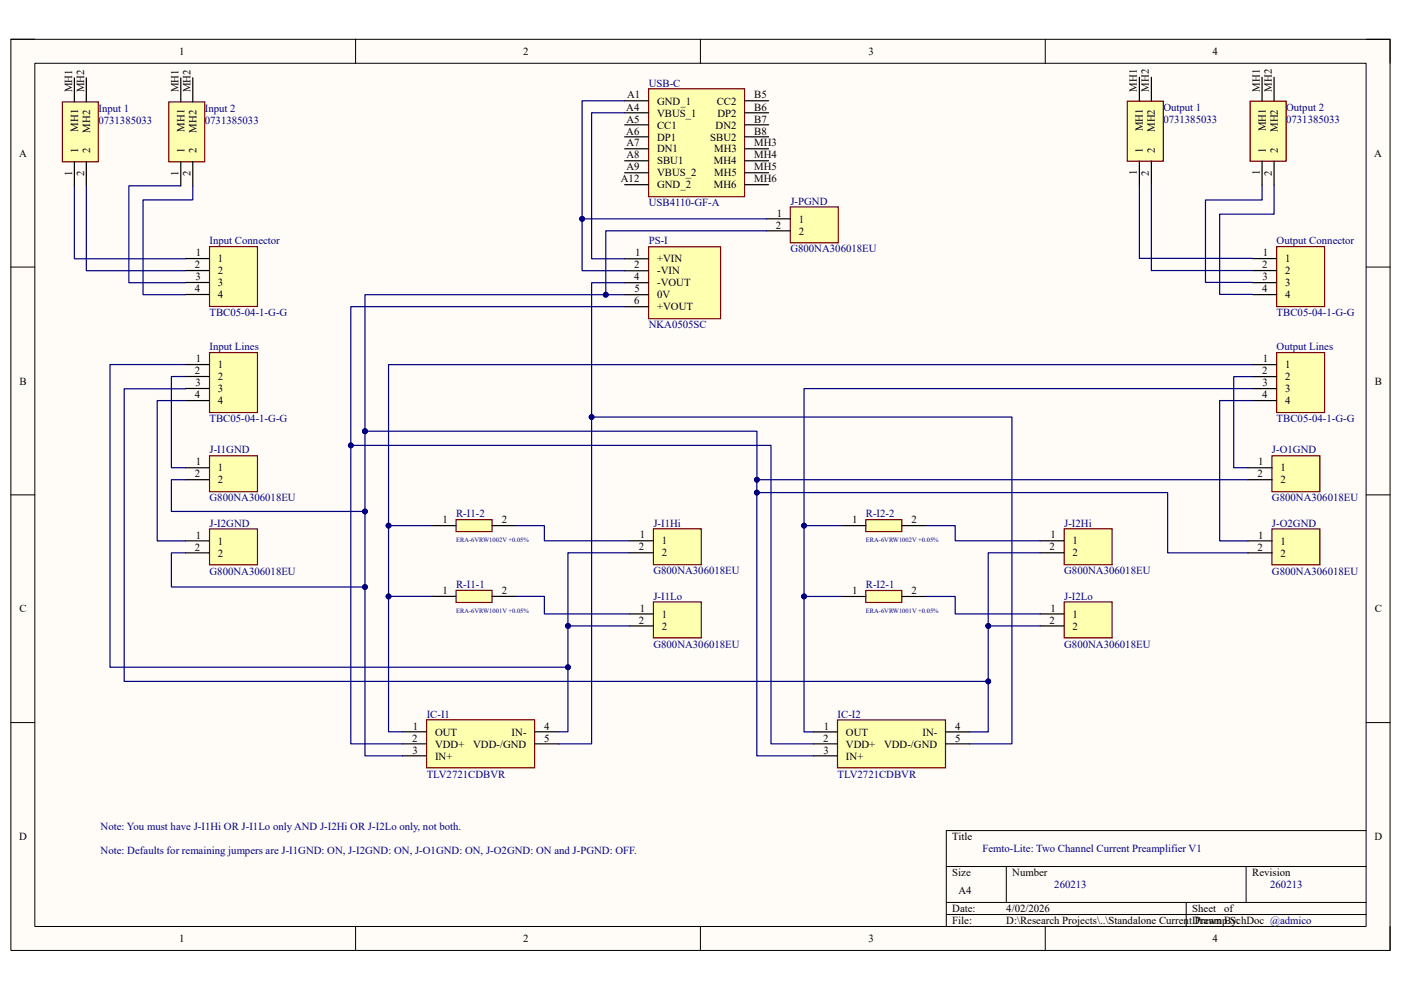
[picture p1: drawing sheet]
<svg xmlns="http://www.w3.org/2000/svg" width="297mm" height="210mm" viewBox="0 0 297 210" stroke-linecap="round" stroke-linejoin="round" font-family="sans-serif">
<path d="M2.3 8.3h292.4v193.3h-292.4z" fill="#fffcf8"/>
<path d="M2.3 8.3h292.4v193.3h-292.4z" fill="none" stroke="#000" stroke-width=".21"/>
<path d="M7.4 13.4h282.2v183.1h-282.2z" fill="#fffcf8"/>
<g fill="none" stroke="#000" stroke-width=".21">
<path d="M2.3 8.3h5.1M7.4 13.4h282.2v183.1h-282.2zM75.4 8.3v5.1M148.5 8.3v5.1M221.6 8.3v5.1M289.6 8.3h5.1v5.1M2.3 56.6h5.1M289.6 56.6h5.1M2.3 105h5.1M289.6 105h5.1M2.3 153.3h5.1M289.6 153.3h5.1"/>
<path d="M289.6 176.2h-89v20.3M75.4 196.5v5.1M148.5 196.5v5.1M200.6 183.8h89M200.6 191.4h89M200.6 194h89M213.4 183.8v7.6M221.6 196.5v5.1M251.5 191.4v5.1M264.2 183.8v7.6M294.7 196.5v5.1"/>
</g>
<path d="M44.4 52.3h10.2v12.7h-10.2z" fill="#ffffb0"/>
<path d="M44.4 52.3h10.2v12.7h-10.2z" fill="none" stroke="#800000" stroke-width=".25"/>
<path d="M39.3 54.8h5.1M39.3 57.4h5.1M39.3 59.9h5.1M39.3 62.5h5.1" fill="none" stroke="#000" stroke-width=".25"/>
<path d="M137.5 52.3h15.3v15.3h-15.3z" fill="#ffffb0"/>
<path d="M137.5 52.3h15.3v15.3h-15.3z" fill="none" stroke="#800000" stroke-width=".25"/>
<path d="M132.4 54.9h5.1M132.4 57.4h5.1M132.4 60h5.1M132.4 62.5h5.1M132.4 65h5.1" fill="none" stroke="#000" stroke-width=".25"/>
<path d="M90.4 152.7h22.9v10.2h-22.9z" fill="#ffffb0"/>
<path d="M90.4 152.7h22.9v10.2h-22.9z" fill="none" stroke="#800000" stroke-width=".25"/>
<path d="M85.4 155.2h5M85.4 157.8h5M113.3 155.2h5.1M113.3 157.8h5.1M85.4 160.3h5" fill="none" stroke="#000" stroke-width=".25"/>
<path d="M177.6 152.7h22.9v10.2h-22.9z" fill="#ffffb0"/>
<path d="M177.6 152.7h22.9v10.2h-22.9z" fill="none" stroke="#800000" stroke-width=".25"/>
<path d="M172.5 155.2h5.1M172.5 157.8h5.1M200.5 155.2h5M200.5 157.8h5M172.5 160.3h5.1" fill="none" stroke="#000" stroke-width=".25"/>
<path d="M96.7 125.2h7.6v2.6h-7.6z" fill="#ffffb0"/>
<path d="M96.7 125.2h7.6v2.6h-7.6z" fill="none" stroke="#800000" stroke-width=".25"/>
<path d="M91.6 126.5h5.1M104.3 126.5h5.1" fill="none" stroke="#000" stroke-width=".25"/>
<path d="M96.7 110.2h7.6v2.6h-7.6z" fill="#ffffb0"/>
<path d="M96.7 110.2h7.6v2.6h-7.6z" fill="none" stroke="#800000" stroke-width=".25"/>
<path d="M91.6 111.5h5.1M104.3 111.5h5.1" fill="none" stroke="#000" stroke-width=".25"/>
<path d="M183.6 125.2h7.6v2.6h-7.6z" fill="#ffffb0"/>
<path d="M183.6 125.2h7.6v2.6h-7.6z" fill="none" stroke="#800000" stroke-width=".25"/>
<path d="M178.5 126.5h5.1M191.2 126.5h5.1" fill="none" stroke="#000" stroke-width=".25"/>
<path d="M183.6 110.2h7.6v2.6h-7.6z" fill="#ffffb0"/>
<path d="M183.6 110.2h7.6v2.6h-7.6z" fill="none" stroke="#800000" stroke-width=".25"/>
<path d="M178.5 111.5h5.1M191.2 111.5h5.1" fill="none" stroke="#000" stroke-width=".25"/>
<path d="M167.6 43.9h10.1v7.6h-10.1z" fill="#ffffb0"/>
<path d="M167.6 43.9h10.1v7.6h-10.1z" fill="none" stroke="#800000" stroke-width=".25"/>
<path d="M162.5 46.4h5.1M162.5 49h5.1" fill="none" stroke="#000" stroke-width=".25"/>
<path d="M44.4 112.2h10.2v7.6h-10.2z" fill="#ffffb0"/>
<path d="M44.4 112.2h10.2v7.6h-10.2z" fill="none" stroke="#800000" stroke-width=".25"/>
<path d="M39.3 114.7h5.1M39.3 117.3h5.1" fill="none" stroke="#000" stroke-width=".25"/>
<path d="M44.4 96.7h10.2v7.6h-10.2z" fill="#ffffb0"/>
<path d="M44.4 96.7h10.2v7.6h-10.2z" fill="none" stroke="#800000" stroke-width=".25"/>
<path d="M39.3 99.2h5.1M39.3 101.7h5.1" fill="none" stroke="#000" stroke-width=".25"/>
<path d="M44.4 74.8h10.2v12.7h-10.2z" fill="#ffffb0"/>
<path d="M44.4 74.8h10.2v12.7h-10.2z" fill="none" stroke="#800000" stroke-width=".25"/>
<path d="M39.3 77.3h5.1M39.3 79.9h5.1M39.3 82.4h5.1M39.3 85h5.1" fill="none" stroke="#000" stroke-width=".25"/>
<path d="M270.7 52.3h10.1v12.7h-10.1z" fill="#ffffb0"/>
<path d="M270.7 52.3h10.1v12.7h-10.1z" fill="none" stroke="#800000" stroke-width=".25"/>
<path d="M265.6 54.8h5.1M265.6 57.4h5.1M265.6 59.9h5.1M265.6 62.5h5.1" fill="none" stroke="#000" stroke-width=".25"/>
<path d="M270.7 74.8h10.1v12.7h-10.1z" fill="#ffffb0"/>
<path d="M270.7 74.8h10.1v12.7h-10.1z" fill="none" stroke="#800000" stroke-width=".25"/>
<path d="M265.6 77.3h5.1M265.6 79.9h5.1M265.6 82.4h5.1M265.6 85h5.1" fill="none" stroke="#000" stroke-width=".25"/>
<path d="M137.5 18.8h20.4v22.9h-20.4z" fill="#ffffb0"/>
<path d="M137.5 18.8h20.4v22.9h-20.4z" fill="none" stroke="#800000" stroke-width=".25"/>
<g fill="none" stroke="#000" stroke-width=".25">
<path d="M132.4 21.4h5.1M132.4 23.9h5.1M132.4 26.5h5.1M132.4 29h5.1M132.4 31.6h5.1M132.4 34.1h5.1M132.4 36.6h5.1M132.4 39.2h5.1M157.9 21.4h5.1M157.9 23.9h5.1M157.9 26.5h5.1M157.9 29h5.1"/>
<path d="M157.9 31.6h5.1M157.9 34.1h5.1M157.9 36.6h5.1M157.9 39.2h5.1"/>
</g>
<path d="M13.2 21.6h7.6v12.7h-7.6z" fill="#ffffb0"/>
<path d="M13.2 21.6h7.6v12.7h-7.6z" fill="none" stroke="#800000" stroke-width=".26"/>
<path d="M15.8 16.5v5.1M18.3 16.5v5.1M15.8 34.3v5.1M18.3 34.3v5.1" fill="none" stroke="#000" stroke-width=".26"/>
<path d="M35.8 21.6h7.6v12.7h-7.6z" fill="#ffffb0"/>
<path d="M35.8 21.6h7.6v12.7h-7.6z" fill="none" stroke="#800000" stroke-width=".25"/>
<path d="M38.3 16.5v5.1M40.9 16.5v5.1M38.3 34.3v5.1M40.9 34.3v5.1" fill="none" stroke="#000" stroke-width=".26"/>
<path d="M239 21.5h7.7v12.7h-7.7z" fill="#ffffb0"/>
<path d="M239 21.5h7.7v12.7h-7.7z" fill="none" stroke="#800000" stroke-width=".25"/>
<path d="M241.6 16.4v5.1M244.1 16.4v5.1M241.6 34.2v5.1M244.1 34.2v5.1" fill="none" stroke="#000" stroke-width=".25"/>
<path d="M265 21.5h7.7v12.7h-7.7z" fill="#ffffb0"/>
<path d="M265 21.5h7.7v12.7h-7.7z" fill="none" stroke="#800000" stroke-width=".25"/>
<path d="M267.6 16.4v5.1M270.1 16.4v5.1M267.6 34.2v5.1M270.1 34.2v5.1" fill="none" stroke="#000" stroke-width=".25"/>
<path d="M269.7 96.7h10.1v7.6h-10.1z" fill="#ffffb0"/>
<path d="M269.7 96.7h10.1v7.6h-10.1z" fill="none" stroke="#800000" stroke-width=".25"/>
<path d="M264.6 99.2h5.1M264.6 101.7h5.1" fill="none" stroke="#000" stroke-width=".25"/>
<path d="M269.7 112.2h10.1v7.6h-10.1z" fill="#ffffb0"/>
<path d="M269.7 112.2h10.1v7.6h-10.1z" fill="none" stroke="#800000" stroke-width=".25"/>
<path d="M264.6 114.7h5.1M264.6 117.3h5.1" fill="none" stroke="#000" stroke-width=".25"/>
<path d="M138.5 127.7h10.2v7.6h-10.2z" fill="#ffffb0"/>
<path d="M138.5 127.7h10.2v7.6h-10.2z" fill="none" stroke="#800000" stroke-width=".25"/>
<path d="M133.4 130.2h5.1M133.4 132.8h5.1" fill="none" stroke="#000" stroke-width=".25"/>
<path d="M138.5 112.2h10.2v7.6h-10.2z" fill="#ffffb0"/>
<path d="M138.5 112.2h10.2v7.6h-10.2z" fill="none" stroke="#800000" stroke-width=".25"/>
<path d="M133.4 114.7h5.1M133.4 117.2h5.1" fill="none" stroke="#000" stroke-width=".25"/>
<path d="M225.6 127.7h10.2v7.6h-10.2z" fill="#ffffb0"/>
<path d="M225.6 127.7h10.2v7.6h-10.2z" fill="none" stroke="#800000" stroke-width=".25"/>
<path d="M220.5 130.2h5.1M220.5 132.8h5.1" fill="none" stroke="#000" stroke-width=".25"/>
<path d="M225.6 112.2h10.2v7.6h-10.2z" fill="#ffffb0"/>
<path d="M225.6 112.2h10.2v7.6h-10.2z" fill="none" stroke="#800000" stroke-width=".25"/>
<path d="M220.5 114.7h5.1M220.5 117.2h5.1" fill="none" stroke="#000" stroke-width=".25"/>
<path d="M132.4 21.4h-9v36h9" fill="none" stroke="#000080" stroke-width=".25"/>
<circle cx="123.4" cy="46.4" r=".51" fill="#000080"/>
<circle cx="123.4" cy="46.4" r=".51" fill="none" stroke="#000080" stroke-width=".21"/>
<path d="M15.8 39.4v15.5h23.5M18.3 39.4v18h21M38.3 39.4h-11v20.6h12M40.9 39.4v3h-10.6v20.1h9M132.4 23.9h-7v31h7M241.6 39.3v15.5h24M267.6 39.3v3.1h-12v17.5h10M270.1 39.3v6.1h-11.5v17h7M132.4 65h-58v92.8h11" fill="none" stroke="#000080" stroke-width=".25"/>
<circle cx="74.4" cy="94.5" r=".51" fill="#000080"/>
<circle cx="74.4" cy="94.5" r=".51" fill="none" stroke="#000080" stroke-width=".21"/>
<path d="M74.4 94.5h89.1v63.3h9" fill="none" stroke="#000080" stroke-width=".25"/>
<circle cx="74.4" cy="94.5" r=".51" fill="#000080"/>
<circle cx="74.4" cy="94.5" r=".51" fill="none" stroke="#000080" stroke-width=".21"/>
<path d="M132.4 60h-7v97.8h-7" fill="none" stroke="#000080" stroke-width=".25"/>
<circle cx="125.4" cy="88.5" r=".51" fill="#000080"/>
<circle cx="125.4" cy="88.5" r=".51" fill="none" stroke="#000080" stroke-width=".21"/>
<path d="M125.4 88.5h89.1v69.3h-9" fill="none" stroke="#000080" stroke-width=".25"/>
<circle cx="125.4" cy="88.5" r=".51" fill="#000080"/>
<circle cx="125.4" cy="88.5" r=".51" fill="none" stroke="#000080" stroke-width=".21"/>
<path d="M77.4 91.5v68.8h8" fill="none" stroke="#000080" stroke-width=".25"/>
<circle cx="77.4" cy="124.5" r=".51" fill="#000080"/>
<circle cx="77.4" cy="124.5" r=".51" fill="none" stroke="#000080" stroke-width=".21"/>
<circle cx="77.4" cy="108.5" r=".51" fill="#000080"/>
<circle cx="77.4" cy="108.5" r=".51" fill="none" stroke="#000080" stroke-width=".21"/>
<circle cx="77.4" cy="91.5" r=".51" fill="#000080"/>
<circle cx="77.4" cy="91.5" r=".51" fill="none" stroke="#000080" stroke-width=".21"/>
<path d="M132.4 62.5h-55v29" fill="none" stroke="#000080" stroke-width=".25"/>
<circle cx="128.4" cy="62.5" r=".51" fill="#000080"/>
<circle cx="128.4" cy="62.5" r=".51" fill="none" stroke="#000080" stroke-width=".21"/>
<circle cx="77.4" cy="91.5" r=".51" fill="#000080"/>
<circle cx="77.4" cy="91.5" r=".51" fill="none" stroke="#000080" stroke-width=".21"/>
<path d="M123.4 46.4h39.1" fill="none" stroke="#000080" stroke-width=".25"/>
<circle cx="123.4" cy="46.4" r=".51" fill="#000080"/>
<circle cx="123.4" cy="46.4" r=".51" fill="none" stroke="#000080" stroke-width=".21"/>
<path d="M162.5 49h-34.1v13.5" fill="none" stroke="#000080" stroke-width=".25"/>
<circle cx="128.4" cy="62.5" r=".51" fill="#000080"/>
<circle cx="128.4" cy="62.5" r=".51" fill="none" stroke="#000080" stroke-width=".21"/>
<path d="M39.3 79.9h-3v19.3h3M39.3 85h-6v29.7h6M39.3 101.7h-3v6.8h41.1" fill="none" stroke="#000080" stroke-width=".25"/>
<circle cx="77.4" cy="108.5" r=".51" fill="#000080"/>
<circle cx="77.4" cy="108.5" r=".51" fill="none" stroke="#000080" stroke-width=".21"/>
<path d="M39.3 117.3h-3v7.2h41.1" fill="none" stroke="#000080" stroke-width=".25"/>
<circle cx="77.4" cy="124.5" r=".51" fill="#000080"/>
<circle cx="77.4" cy="124.5" r=".51" fill="none" stroke="#000080" stroke-width=".21"/>
<path d="M39.3 77.3h-16v64.2h97.1v13.7h-2" fill="none" stroke="#000080" stroke-width=".25"/>
<circle cx="120.4" cy="141.5" r=".51" fill="#000080"/>
<circle cx="120.4" cy="141.5" r=".51" fill="none" stroke="#000080" stroke-width=".21"/>
<path d="M39.3 82.5h-13v62h183.2v10.7h-4" fill="none" stroke="#000080" stroke-width=".25"/>
<circle cx="209.5" cy="144.5" r=".51" fill="#000080"/>
<circle cx="209.5" cy="144.5" r=".51" fill="none" stroke="#000080" stroke-width=".21"/>
<path d="M133.4 132.8h-13v8.7" fill="none" stroke="#000080" stroke-width=".25"/>
<circle cx="120.4" cy="141.5" r=".51" fill="#000080"/>
<circle cx="120.4" cy="141.5" r=".51" fill="none" stroke="#000080" stroke-width=".21"/>
<circle cx="120.4" cy="132.8" r=".51" fill="#000080"/>
<circle cx="120.4" cy="132.8" r=".51" fill="none" stroke="#000080" stroke-width=".21"/>
<path d="M133.4 117.2h-13v15.6" fill="none" stroke="#000080" stroke-width=".25"/>
<circle cx="120.4" cy="132.8" r=".51" fill="#000080"/>
<circle cx="120.4" cy="132.8" r=".51" fill="none" stroke="#000080" stroke-width=".21"/>
<path d="M91.6 111.5h-9.2v43.7h3M109.4 111.5h6v3.2h18M109.4 126.5h6v3.7h18" fill="none" stroke="#000080" stroke-width=".25"/>
<circle cx="82.4" cy="111.5" r=".51" fill="#000080"/>
<circle cx="82.4" cy="111.5" r=".51" fill="none" stroke="#000080" stroke-width=".21"/>
<circle cx="82.4" cy="126.5" r=".51" fill="#000080"/>
<circle cx="82.4" cy="126.5" r=".51" fill="none" stroke="#000080" stroke-width=".21"/>
<path d="M82.4 126.5h9.2" fill="none" stroke="#000080" stroke-width=".25"/>
<circle cx="82.4" cy="126.5" r=".51" fill="#000080"/>
<circle cx="82.4" cy="126.5" r=".51" fill="none" stroke="#000080" stroke-width=".21"/>
<path d="M265.6 77.3h-183.2v34.2" fill="none" stroke="#000080" stroke-width=".25"/>
<circle cx="82.4" cy="111.5" r=".51" fill="#000080"/>
<circle cx="82.4" cy="111.5" r=".51" fill="none" stroke="#000080" stroke-width=".21"/>
<path d="M220.5 132.8h-11v11.7" fill="none" stroke="#000080" stroke-width=".25"/>
<circle cx="209.5" cy="144.5" r=".51" fill="#000080"/>
<circle cx="209.5" cy="144.5" r=".51" fill="none" stroke="#000080" stroke-width=".21"/>
<circle cx="209.5" cy="132.8" r=".51" fill="#000080"/>
<circle cx="209.5" cy="132.8" r=".51" fill="none" stroke="#000080" stroke-width=".21"/>
<path d="M220.5 117.2h-11v15.6" fill="none" stroke="#000080" stroke-width=".25"/>
<circle cx="209.5" cy="132.8" r=".51" fill="#000080"/>
<circle cx="209.5" cy="132.8" r=".51" fill="none" stroke="#000080" stroke-width=".21"/>
<path d="M196.3 111.5h6.2v3.2h18M178.5 126.5h-8v28.7h2M196.3 126.5h6.2v3.7h18" fill="none" stroke="#000080" stroke-width=".25"/>
<circle cx="170.5" cy="126.5" r=".52" fill="#000080"/>
<circle cx="170.5" cy="126.5" r=".52" fill="none" stroke="#000080" stroke-width=".21"/>
<path d="M178.5 111.5h-8v15" fill="none" stroke="#000080" stroke-width=".25"/>
<circle cx="170.5" cy="111.5" r=".51" fill="#000080"/>
<circle cx="170.5" cy="111.5" r=".51" fill="none" stroke="#000080" stroke-width=".21"/>
<circle cx="170.5" cy="126.5" r=".52" fill="#000080"/>
<circle cx="170.5" cy="126.5" r=".52" fill="none" stroke="#000080" stroke-width=".21"/>
<path d="M265.6 82.4h-95.1v29.1" fill="none" stroke="#000080" stroke-width=".25"/>
<circle cx="170.5" cy="111.5" r=".51" fill="#000080"/>
<circle cx="170.5" cy="111.5" r=".51" fill="none" stroke="#000080" stroke-width=".21"/>
<path d="M265.6 79.9h-4v19.3h3M265.6 85h-7v29.7h6M160.5 104.5h87.1v12.8h17" fill="none" stroke="#000080" stroke-width=".25"/>
<circle cx="160.5" cy="104.5" r=".51" fill="#000080"/>
<circle cx="160.5" cy="104.5" r=".51" fill="none" stroke="#000080" stroke-width=".21"/>
<path d="M160.5 101.7v58.6h12" fill="none" stroke="#000080" stroke-width=".25"/>
<circle cx="160.5" cy="101.7" r=".51" fill="#000080"/>
<circle cx="160.5" cy="101.7" r=".51" fill="none" stroke="#000080" stroke-width=".21"/>
<circle cx="160.5" cy="104.5" r=".51" fill="#000080"/>
<circle cx="160.5" cy="104.5" r=".51" fill="none" stroke="#000080" stroke-width=".21"/>
<path d="M77.4 91.5h83.1v10.2h104.1" fill="none" stroke="#000080" stroke-width=".25"/>
<circle cx="77.4" cy="91.5" r=".51" fill="#000080"/>
<circle cx="77.4" cy="91.5" r=".51" fill="none" stroke="#000080" stroke-width=".21"/>
<circle cx="160.5" cy="101.7" r=".51" fill="#000080"/>
<circle cx="160.5" cy="101.7" r=".51" fill="none" stroke="#000080" stroke-width=".21"/>
<path d="M244.1 39.3v18.1h21.5" fill="none" stroke="#000080" stroke-width=".25"/>
<g font-size="2.3">
<text x="38" y="11.7">1</text>
<text x="110.9" y="11.7">2</text>
<text x="184.1" y="11.7">3</text>
<text x="257.1" y="11.7">4</text>
<text x="15.3" y="19.6" transform="rotate(-90 15.3 19.6)">MH1</text>
<text x="17.8" y="19.6" transform="rotate(-90 17.8 19.6)">MH2</text>
<text x="37.8" y="19.6" transform="rotate(-90 37.8 19.6)">MH1</text>
<text x="40.4" y="19.6" transform="rotate(-90 40.4 19.6)">MH2</text>
<text x="132.8" y="23.5">A4</text>
<text x="133" y="20.9">A1</text>
<text x="139.3" y="22.2">GND_1</text>
<text x="152" y="22.2">CC2</text>
<text x="159.9" y="23.5">B6</text>
<text x="159.9" y="20.9">B5</text>
<text x="241.1" y="19.4" transform="rotate(-90 241.1 19.4)">MH1</text>
<text x="243.6" y="19.4" transform="rotate(-90 243.6 19.4)">MH2</text>
<text x="267.1" y="19.4" transform="rotate(-90 267.1 19.4)">MH1</text>
<text x="269.6" y="19.4" transform="rotate(-90 269.6 19.4)">MH2</text>
<text x="16.5" y="28" transform="rotate(-90 16.5 28)">MH1</text>
<text x="19.1" y="28.2" transform="rotate(-90 19.1 28.2)">MH2</text>
<text x="39.1" y="28" transform="rotate(-90 39.1 28)">MH1</text>
<text x="41.7" y="28.2" transform="rotate(-90 41.7 28.2)">MH2</text>
<text x="132.8" y="28.5">A6</text>
<text x="132.8" y="26">A5</text>
<text x="139.3" y="24.7">VBUS_1</text>
<text x="139.3" y="27.3">CC1</text>
<text x="139.3" y="29.8">DP1</text>
<text x="150.6" y="29.8">SBU2</text>
<text x="151.7" y="27.3">DN2</text>
<text x="152.1" y="24.7">DP2</text>
<text x="159.9" y="26">B7</text>
<text x="159.9" y="28.5">B8</text>
<text x="242.3" y="27.8" transform="rotate(-90 242.3 27.8)">MH1</text>
<text x="244.9" y="28" transform="rotate(-90 244.9 28)">MH2</text>
<text x="268.4" y="27.8" transform="rotate(-90 268.4 27.8)">MH1</text>
<text x="270.9" y="28" transform="rotate(-90 270.9 28)">MH2</text>
<text x="4" y="33.3">A</text>
<text x="16.5" y="32.6" transform="rotate(-90 16.5 32.6)">1</text>
<text x="19.1" y="32.6" transform="rotate(-90 19.1 32.6)">2</text>
<text x="39.1" y="32.6" transform="rotate(-90 39.1 32.6)">1</text>
<text x="41.7" y="32.6" transform="rotate(-90 41.7 32.6)">2</text>
<text x="132.8" y="31.1">A7</text>
<text x="132.8" y="33.6">A8</text>
<text x="139.3" y="32.3">DN1</text>
<text x="139.3" y="34.9">SBU1</text>
<text x="151.3" y="34.9">MH4</text>
<text x="151.4" y="32.3">MH3</text>
<text x="159.9" y="33.6">MH4</text>
<text x="159.9" y="31.1">MH3</text>
<text x="242.3" y="32.4" transform="rotate(-90 242.3 32.4)">1</text>
<text x="244.9" y="32.4" transform="rotate(-90 244.9 32.4)">2</text>
<text x="268.4" y="32.4" transform="rotate(-90 268.4 32.4)">1</text>
<text x="270.9" y="32.4" transform="rotate(-90 270.9 32.4)">2</text>
<text x="291.4" y="33.3">A</text>
<text x="15.3" y="37.2" transform="rotate(-90 15.3 37.2)">1</text>
<text x="17.8" y="37.4" transform="rotate(-90 17.8 37.4)">2</text>
<text x="37.8" y="37.2" transform="rotate(-90 37.8 37.2)">1</text>
<text x="40.4" y="37.4" transform="rotate(-90 40.4 37.4)">2</text>
<text x="131.6" y="38.7">A12</text>
<text x="132.8" y="36.2">A9</text>
<text x="139.3" y="37.4">VBUS_2</text>
<text x="139.3" y="40">GND_2</text>
<text x="151.3" y="40">MH6</text>
<text x="151.4" y="37.4">MH5</text>
<text x="159.9" y="38.7">MH6</text>
<text x="159.9" y="36.2">MH5</text>
<text x="241.1" y="37.1" transform="rotate(-90 241.1 37.1)">1</text>
<text x="243.6" y="37.3" transform="rotate(-90 243.6 37.3)">2</text>
<text x="267.1" y="37.1" transform="rotate(-90 267.1 37.1)">1</text>
<text x="269.6" y="37.3" transform="rotate(-90 269.6 37.3)">2</text>
<text x="164.7" y="45.9">1</text>
<text x="169.4" y="47.2">1</text>
<text x="164.5" y="48.5">2</text>
<text x="169.4" y="49.7">2</text>
<text x="41.3" y="56.9">2</text>
<text x="41.4" y="59.4">3</text>
<text x="41.5" y="54.4">1</text>
<text x="46.2" y="55.6">1</text>
<text x="46.2" y="58.2">2</text>
<text x="134.4" y="59.5">4</text>
<text x="134.4" y="56.9">2</text>
<text x="134.6" y="54.4">1</text>
<text x="139.3" y="55.7">+VIN</text>
<text x="139.3" y="58.2">-VIN</text>
<text x="267.6" y="56.9">2</text>
<text x="267.7" y="59.4">3</text>
<text x="267.8" y="54.4">1</text>
<text x="272.5" y="55.6">1</text>
<text x="272.5" y="58.2">2</text>
<text x="41.3" y="62">4</text>
<text x="46.2" y="60.7">3</text>
<text x="46.2" y="63.3">4</text>
<text x="134.4" y="64.6">6</text>
<text x="134.5" y="62">5</text>
<text x="139.3" y="60.7">-VOUT</text>
<text x="139.3" y="63.3">0V</text>
<text x="139.3" y="65.8">+VOUT</text>
<text x="267.6" y="62">4</text>
<text x="272.5" y="60.7">3</text>
<text x="272.5" y="63.3">4</text>
<text x="41.5" y="76.8">1</text>
<text x="267.8" y="76.8">1</text>
<text x="4.1" y="81.6">B</text>
<text x="41.3" y="79.4">2</text>
<text x="41.4" y="81.9">3</text>
<text x="46.2" y="78.1">1</text>
<text x="46.2" y="80.7">2</text>
<text x="46.2" y="83.2">3</text>
<text x="267.6" y="79.4">2</text>
<text x="267.7" y="81.9">3</text>
<text x="272.5" y="78.1">1</text>
<text x="272.5" y="80.7">2</text>
<text x="272.5" y="83.2">3</text>
<text x="291.5" y="81.6">B</text>
<text x="41.3" y="84.5">4</text>
<text x="46.2" y="85.7">4</text>
<text x="267.6" y="84.5">4</text>
<text x="272.5" y="85.7">4</text>
<text x="41.3" y="101.3">2</text>
<text x="41.5" y="98.7">1</text>
<text x="46.2" y="100">1</text>
<text x="266.6" y="101.3">2</text>
<text x="266.8" y="98.7">1</text>
<text x="271.5" y="100">1</text>
<text x="46.2" y="102.5">2</text>
<text x="271.5" y="102.5">2</text>
<text x="93.8" y="111">1</text>
<text x="106.4" y="111">2</text>
<text x="180.7" y="111">1</text>
<text x="193.2" y="111">2</text>
<text x="41.3" y="116.8">2</text>
<text x="41.5" y="114.2">1</text>
<text x="46.2" y="115.5">1</text>
<text x="46.2" y="118">2</text>
<text x="135.4" y="116.8">2</text>
<text x="135.6" y="114.2">1</text>
<text x="140.3" y="115.5">1</text>
<text x="140.3" y="118">2</text>
<text x="222.5" y="116.8">2</text>
<text x="222.7" y="114.2">1</text>
<text x="227.4" y="115.5">1</text>
<text x="227.4" y="118">2</text>
<text x="266.6" y="116.8">2</text>
<text x="266.8" y="114.2">1</text>
<text x="271.5" y="115.5">1</text>
<text x="271.5" y="118">2</text>
<text x="4.1" y="129.9">C</text>
<text x="93.8" y="126">1</text>
<text x="106.4" y="126">2</text>
<text x="135.6" y="129.7">1</text>
<text x="140.3" y="131">1</text>
<text x="180.7" y="126">1</text>
<text x="193.2" y="126">2</text>
<text x="222.7" y="129.7">1</text>
<text x="227.4" y="131">1</text>
<text x="291.5" y="129.9">C</text>
<text x="135.4" y="132.3">2</text>
<text x="140.3" y="133.5">2</text>
<text x="222.5" y="132.3">2</text>
<text x="227.4" y="133.5">2</text>
<text x="87.6" y="154.7">1</text>
<text x="115.4" y="154.7">4</text>
<text x="174.7" y="154.7">1</text>
<text x="202.5" y="154.7">4</text>
<text x="87.4" y="157.3">2</text>
<text x="87.5" y="159.8">3</text>
<text x="92.2" y="156">OUT</text>
<text x="92.2" y="158.6">VDD+</text>
<text x="92.2" y="161.1">IN+</text>
<text x="100.3" y="158.6">VDD-/GND</text>
<text x="108.5" y="156">IN-</text>
<text x="115.4" y="157.3">5</text>
<text x="174.5" y="157.3">2</text>
<text x="174.6" y="159.8">3</text>
<text x="179.4" y="156">OUT</text>
<text x="179.4" y="158.6">VDD+</text>
<text x="179.4" y="161.1">IN+</text>
<text x="187.4" y="158.6">VDD-/GND</text>
<text x="195.6" y="156">IN-</text>
<text x="202.5" y="157.3">5</text>
<text x="4.1" y="178.2">D</text>
<text x="201.9" y="178.2">Title</text>
<text x="291.4" y="178.2">D</text>
<text x="201.9" y="185.8">Size</text>
<text x="214.6" y="185.8">Number</text>
<text x="265.5" y="185.8">Revision</text>
<text x="203.2" y="189.7">A4</text>
<text x="201.9" y="193.5">Date:</text>
<text x="201.9" y="196">File:</text>
<text x="213.4" y="193.5">4/02/2026</text>
<text x="213.4" y="196">D:\Research Projects\..\Standalone Current Preamp.SchDoc @admico</text>
<text x="252.8" y="196">Drawn By:</text>
<text x="252.8" y="193.5">Sheet</text>
<text x="259.6" y="193.5">of</text>
<text x="38" y="199.8">1</text>
<text x="110.9" y="199.8">2</text>
<text x="184.1" y="199.8">3</text>
<text x="257.1" y="199.8">4</text>
</g>
<g font-size="2.3" fill="#000080">
<text x="20.9" y="23.7">Input 1</text>
<text x="43.4" y="23.7">Input 2</text>
<text x="137.5" y="18.4">USB-C</text>
<text x="246.7" y="23.5">Output 1</text>
<text x="272.7" y="23.5">Output 2</text>
<text x="20.9" y="26.2">0731385033</text>
<text x="43.4" y="26.2">0731385033</text>
<text x="246.7" y="26.1">0731385033</text>
<text x="272.7" y="26.1">0731385033</text>
<text x="137.5" y="43.8">USB4110-GF-A</text>
<text x="167.6" y="43.4">J-PGND</text>
<text x="44.4" y="51.8">Input Connector</text>
<text x="137.5" y="51.9">PS-I</text>
<text x="167.6" y="53.6">G800NA306018EU</text>
<text x="270.7" y="51.8">Output Connector</text>
<text x="44.4" y="67.1">TBC05-04-1-G-G</text>
<text x="137.5" y="69.7">NKA0505SC</text>
<text x="270.7" y="67.1">TBC05-04-1-G-G</text>
<text x="44.4" y="74.3">Input Lines</text>
<text x="270.7" y="74.3">Output Lines</text>
<text x="44.4" y="89.6">TBC05-04-1-G-G</text>
<text x="270.7" y="89.6">TBC05-04-1-G-G</text>
<text x="44.4" y="96.2">J-I1GND</text>
<text x="269.7" y="96.2">J-O1GND</text>
<text x="44.4" y="106.3">G800NA306018EU</text>
<text x="269.7" y="106.3">G800NA306018EU</text>
<text x="44.4" y="111.7">J-I2GND</text>
<text x="96.7" y="109.7">R-I1-2</text>
<text x="138.5" y="111.7">J-I1Hi</text>
<text x="183.6" y="109.7">R-I2-2</text>
<text x="225.6" y="111.7">J-I2Hi</text>
<text x="269.7" y="111.7">J-O2GND</text>
<text x="44.4" y="121.9">G800NA306018EU</text>
<text x="96.7" y="124.8">R-I1-1</text>
<text x="138.5" y="121.8">G800NA306018EU</text>
<text x="183.6" y="124.8">R-I2-1</text>
<text x="225.6" y="121.8">G800NA306018EU</text>
<text x="269.7" y="121.9">G800NA306018EU</text>
<text x="138.5" y="127.2">J-I1Lo</text>
<text x="225.6" y="127.2">J-I2Lo</text>
<text x="138.5" y="137.4">G800NA306018EU</text>
<text x="225.6" y="137.4">G800NA306018EU</text>
<text x="90.5" y="152.2">IC-I1</text>
<text x="177.6" y="152.2">IC-I2</text>
<text x="90.5" y="164.9">TLV2721CDBVR</text>
<text x="177.6" y="164.9">TLV2721CDBVR</text>
<text x="21.3" y="176.1">Note: You must have J-I1Hi OR J-I1Lo only AND J-I2Hi OR J-I2Lo only, not both.</text>
<text x="21.3" y="181.1">Note: Defaults for remaining jumpers are J-I1GND: ON, J-I2GND: ON, J-O1GND: ON, J-O2GND: ON and J-PGND: OFF.</text>
<text x="208.3" y="180.8">Femto-Lite: Two Channel Current Preamplifier V1</text>
<text x="223.5" y="188.4">260213</text>
<text x="269.3" y="188.4">260213</text>
</g>
<g font-size="1.4" fill="#000080">
<text x="96.7" y="115">ERA-6VRW1002V +0.05%</text>
<text x="183.6" y="115">ERA-6VRW1002V +0.05%</text>
<text x="96.7" y="130">ERA-6VRW1001V +0.05%</text>
<text x="183.6" y="130">ERA-6VRW1001V +0.05%</text>
</g>
</svg>
